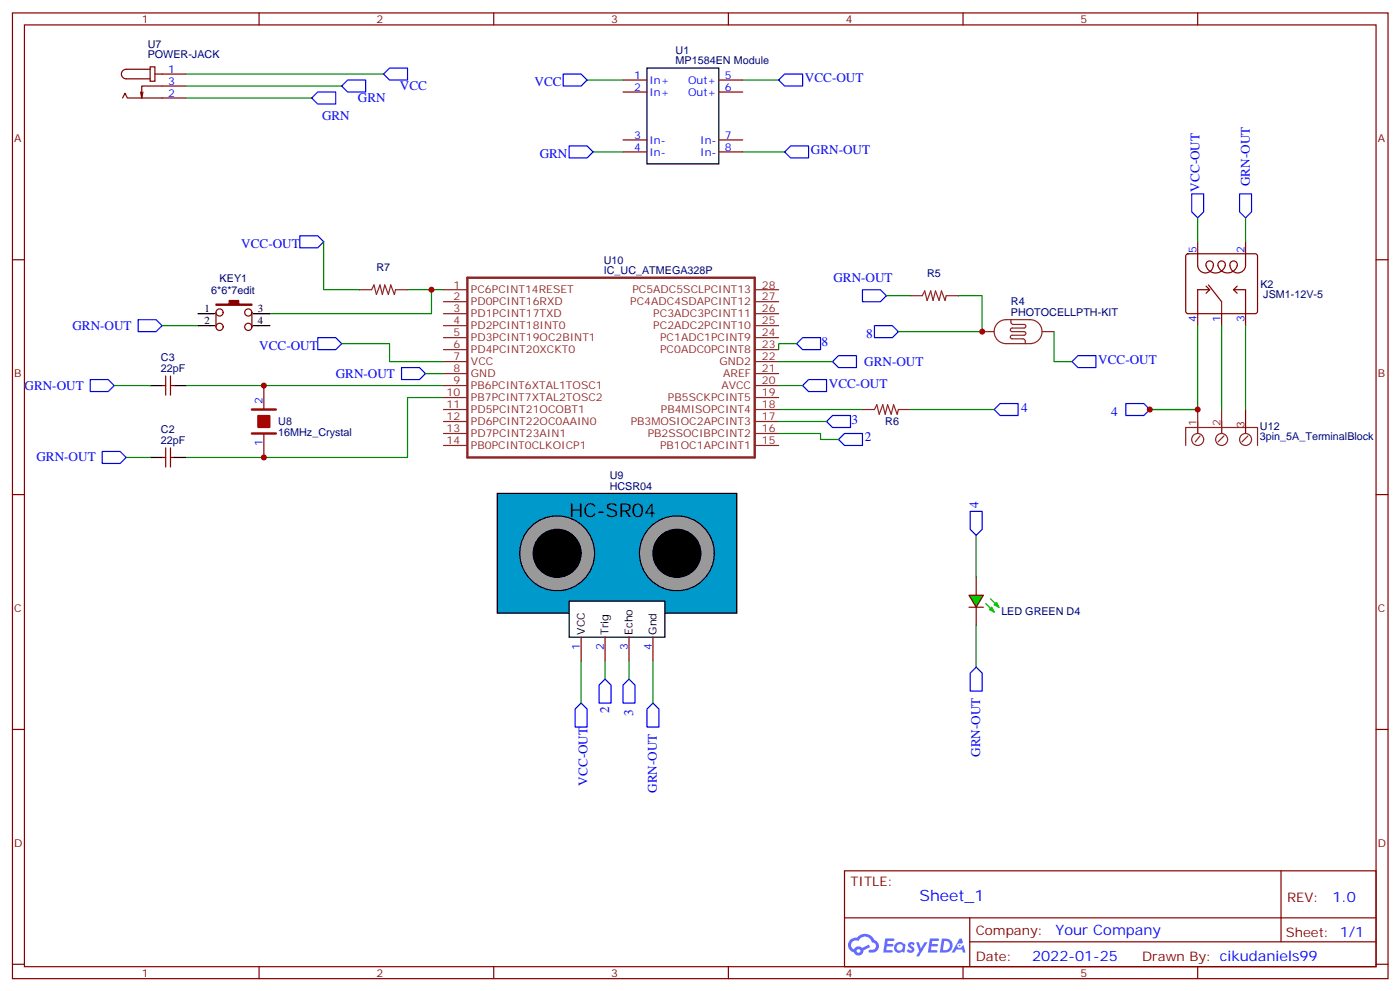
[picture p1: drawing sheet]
<svg xmlns="http://www.w3.org/2000/svg" width="413mm" height="292mm" viewBox="0 0 413 292" stroke-linecap="round" stroke-linejoin="round" font-family="sans-serif">
<path d="M190.6 20h21.2v28.3h-21.2zM44.2 113.5h3.6M51.3 113.5h3.5M44.2 134.7h3.6M51.3 134.7h3.5" fill="none" stroke="#000" stroke-width=".35"/>
<g fill="none" stroke="#870000" stroke-width=".35">
<path d="M44.2 19.7h1.4v4.2h-1.4zM36.1 28.9l.7-1.5 .7 1.5h17.3M42.1 27.1l-.3 1.8M44.2 20.4h-7a1.41 1.41 0 0 0-1.4 1.4 1.41 1.41 0 0 0 1.4 1.4h7M45.6 21.8h9.2M54.8 25.3h-13v3.6l-.4-1.8M183.6 23.6h7M183.6 27.1h7M211.8 23.6h7.1M211.8 27.1h7.1M183.6 41.2h7M183.6 44.7h7"/>
<path d="M211.8 41.2h7.1M211.8 44.7h7.1M349.6 74.9l.5-.2h19.8l.5 .2 .2 .5v16.3l-.3 .5-.4 .2h-19.8l-.5-.3-.2-.4v-16.3zM352.9 71.2v7a2.29 2.29 0 0 0 2.8 2.1 2.29 2.29 0 0 0 1.7-3 1.14 1.14 0 0 0-1.7-.2 1.14 1.14 0 0 0-.1 1.6 2.86 2.86 0 0 0 3.1 1.6 2.86 2.86 0 0 0 2.3-2.7 1.13 1.13 0 0 0-1.6-.6 1.13 1.13 0 0 0-.3 1.7 2.87 2.87 0 0 0 3.2 1.6 2.87 2.87 0 0 0 2.3-2.7 1.1 1.1 0 0 0-1.4-.7 1.1 1.1 0 0 0-.8 1.3 2.3 2.3 0 0 0 2.3 2.2 2.3 2.3 0 0 0 2.3-2.2v-7M355.4 84.2l1 1.1M356.1 83.9l3.9 4.9M356.4 85.3h-3.5v10.6M356.4 85.3l-1 1.1M360 92.4v3.5M363.5 85.3h3.5v10.6M363.5 85.3l1.1 1.1M364.6 84.2l-1.1 1.1"/>
<path d="M47.8 113.5h1M48.8 110.7v5.6M50.2 110.7v5.6M50.2 113.5h1.1M47.8 134.7h1M48.8 131.9v5.6M50.2 131.9v5.6M50.2 134.7h1.1M287.7 170v5.3M287.7 178.8v5.3"/>
</g>
<path d="M93.6 27.1h5.3v3.5h-5.3l-1.7-1.7zM102.4 23.6h5.3v3.5h-5.3l-1.7-1.8zM114.8 20h5.3v3.6h-5.3l-1.8-1.8zM165.9 21.8h5.3l1.8 1.8-1.8 1.7h-5.3zM229.4 23.6l1.8-1.8h5.3v3.5h-5.3zM167.7 43h5.3l1.8 1.7-1.8 1.8h-5.3zM231.2 44.7l1.8-1.7h5.3v3.5h-5.3z" fill="none" stroke="#00f" stroke-width=".35"/>
<path d="M54.8 28.9h37.1M54.8 25.3h45.9M54.8 21.8h58.2M173 23.6h10.6M218.9 23.6h10.5M174.8 44.7h8.8M218.9 44.7h12.3M120.1 85.3h10.6M127.1 85.3v7.1h-47.6M54.8 113.5h75.9M130.7 117.1h-10.6v17.6h-65.3M229.4 120.6h24.7" fill="none" stroke="#008700" stroke-width=".35"/>
<path d="M360 88.8v3.6" fill="none" stroke="#8c2424" stroke-width=".35"/>
<path d="M76 122.4h3.5v3.4h-3.5z" fill="#900" stroke="#900" stroke-width=".35"/>
<path d="M74.2 127.6h7.1M74.2 120.6h7.1" fill="none" stroke="#900" stroke-width=".71"/>
<path d="M77.8 113.5v7.1M77.8 127.6v7.1" fill="none" stroke="#900" stroke-width=".35"/>
<path d="M285.5 175.3h4.3l-2.1 3.5z" fill="#0c0" stroke="#870000" stroke-width=".35"/>
<path d="M290.5 177.7l2.4 2.5M291.9 176.3l2.5 2.5" fill="none" stroke="#0c0" stroke-width=".35"/>
<g fill="#0c0" stroke="#0c0" stroke-width=".35">
<path d="M291.5 179.5l.7-.7 .7 1.4z"/>
<path d="M292.9 178.1l.8-.7 .7 1.4z"/>
</g>
<g fill="none" stroke="#870000" stroke-width=".35">
<path d="M63.6 92v4.2M74.2 92v4.2M285.5 178.8h4.3"/>
<circle cx="64.7" cy="92" r="1.06"/>
<circle cx="64.7" cy="96.2" r="1.06"/>
<circle cx="73.2" cy="92" r="1.06"/>
<circle cx="73.2" cy="96.2" r="1.06"/>
</g>
<path d="M106 85.3h3.5l.7-1.4 .7 2.8 1.1-2.8 .7 2.8 .7-2.8 1 2.8 .7-2.8 1.1 2.8 .4-1.4h3.5M268.3 87.1h3.5l.7-1.4 .7 2.8 1-2.8 .8 2.8 .7-2.8 1 2.8 .7-2.8 1.1 2.8 .3-1.4h3.6M289.4 97.6h3.5M294 95.2a3.5 3.5 0 0 1 2.5-1.1h7a3.5 3.5 0 0 1 3.6 3.5 3.5 3.5 0 0 1-3.6 3.6h-7a3.5 3.5 0 0 1-3.3-2.2 3.5 3.5 0 0 1 .8-3.8zM297.9 94.1v1l.4 .4h3.5a.53 .53 0 0 1 .5 .6 .53 .53 0 0 1-.5 .5h-3.6a.53 .53 0 0 0-.5 .5 .53 .53 0 0 0 .5 .5h3.6a.53 .53 0 0 1 .5 .6 .53 .53 0 0 1-.5 .5h-3.6a.53 .53 0 0 0-.5 .5 .53 .53 0 0 0 .5 .6h3.5l.4 .4v1M307.1 97.6h3.5M254.1 120.6h3.6l.7-1.4 .7 2.8 1-2.8 .7 2.8 .7-2.8 1.1 2.8 .7-2.8 1.1 2.8 .3-1.4h3.6" fill="none" stroke="#8c2424" stroke-width=".35"/>
<path d="M58.3 92.4h5M58.3 95.9h5M74.6 92.4h4.9M74.6 95.9h4.9" fill="none" stroke="#000" stroke-width=".35"/>
<path d="M63.6 89.5h3.9v-1h2.8v1h3.9v.4h-10.6z" fill="#870000" stroke="#870000" stroke-width=".35"/>
<path d="M146.5 145.3h70.6v35.3h-70.6z" fill="#09c" stroke="#000" stroke-width=".35"/>
<circle cx="199.5" cy="162.9" r="11" fill="#999" stroke="#000" stroke-width=".35"/>
<path d="M167.7 177h28.2v10.6h-28.2z" fill="#fff" stroke="#000" stroke-width=".35"/>
<path d="M171.2 187.6v7.1M178.3 187.6v7.1M185.3 187.6v7.1M192.4 187.6v7.1" fill="none" stroke="#870000" stroke-width=".35"/>
<g fill="#000" stroke="#000" stroke-width=".35">
<circle cx="164.6" cy="162.5" r="7.1"/>
<circle cx="199.5" cy="162.9" r="7.1"/>
</g>
<circle cx="164.2" cy="162.9" r="11" fill="#999" stroke="#000" stroke-width=".35"/>
<circle cx="164.2" cy="162.9" r="7.1" fill="#000" stroke="#000" stroke-width=".35"/>
<path d="M137.7 81.8h84.7v52.9h-84.7z" fill="none" stroke="#8c2424" stroke-width=".71"/>
<g fill="none" stroke="#8c2424" stroke-width=".35">
<path d="M130.7 85.3h7M130.7 88.8h7M130.7 92.4h7M130.7 99.4h7M130.7 95.9h7M222.4 85.3h7M222.4 88.8h7M222.4 92.4h7M222.4 99.4h7M222.4 95.9h7M130.7 102.9h7M130.7 106.5h7"/>
<path d="M130.7 110h7M130.7 113.5h7M130.7 117.1h7M222.4 102.9h7M222.4 106.5h7M222.4 110h7M222.4 113.5h7M222.4 117.1h7M130.7 120.6h7M130.7 124.1h7M130.7 127.6h7M130.7 131.2h7"/>
<path d="M222.4 120.6h7M222.4 124.1h7M222.4 127.6h7M222.4 131.2h7"/>
</g>
<g fill="none" stroke="#870000" stroke-width=".35">
<path d="M3.7 3.8h405.3v284.3h-405.3zM7.2 7.3h398.3v277.3h-398.3zM76.3 3.8v3.5M145.5 3.8v3.5M214.6 3.8v3.5M283.8 3.8v3.5M352.9 3.8v3.5M3.7 76.5h3.5M405.5 76.5h3.5M3.7 145.6h3.5M405.5 145.6h3.5M3.7 214.8h3.5"/>
<path d="M405.5 214.8h3.5M248.8 256.4h156.7v28.2h-156.7zM377.5 256.4v20.9M248.9 270.2h156.5M285.8 277.3h119.6M285.8 270.2v14.2M3.7 283.9h3.5M76.3 284.6v3.5M145.5 284.6v3.5M214.6 284.6v3.5M283.8 284.6v3.5M352.9 284.6v3.5"/>
<path d="M405.5 283.9h3.5"/>
</g>
<g fill="#5487ff">
<path d="M267.8 277.6a1.22 1.22 0 0 1 1.8 .2l-.4 .6a.47 .47 0 0 0-.4-.4 .47 .47 0 0 0-.5 .2l.2 .2a1.14 1.14 0 0 1 .8 1.8 1.14 1.14 0 0 1-2 0l-.2-.2 .5-.6 .7 .5a.29 .29 0 0 0 .4-.3 .29 .29 0 0 0-.3-.3 1.04 1.04 0 0 1-.6-1.7z"/>
<path d="M260.8 276.3h2.4l.3 .2-.1 .5-1.8 .1-.2 .8h1.6l.3 .4-.4 .4h-1.6l-.1 1.1h1.7l.2 .3-.2 .3-2.7 .1z"/>
<path d="M274 276.3h2.3l.4 .2-.2 .5-1.8 .1-.1 .8h1.5l.3 .4-.3 .4h-1.6l-.2 1.1h1.7l.2 .3-.2 .3-2.6 .1z"/>
<path d="M282.7 276.3h.7l.4 1.3-.6 .3a.69 .69 0 0 0-1.1 .3 .69 .69 0 0 0 .5 .9 .69 .69 0 0 0 .9-.6l.4-.2 .6 2.2h-.8l-.2-.9h-1.7l-.5 .9h-.9z"/>
<path d="M270 277.4h.7l.7 1.8 1.1-1.8h.8l-2.5 4.2h-.9l1-1.5z"/>
<path d="M277.5 276.3l-.6 4.2h1.4a2.11 2.11 0 0 0 2.4-2.1 2.11 2.11 0 0 0-2.5-2.1zM278.2 277.1a1.39 1.39 0 0 1 1.7 1.4 1.39 1.39 0 0 1-1.8 1.3h-.2z"/>
<path d="M263.8 277.9a1.54 1.54 0 0 0 0 2.2 1.54 1.54 0 0 0 2.1 .1l.6 .3 .3-2.3-.1-.3h-.5a1.49 1.49 0 0 0-2.4 0zM264.1 278.9a.95 .95 0 0 1 1.9 0 .95 .95 0 0 1-1.9 0z"/>
<path d="M250.6 276.7a2.18 2.18 0 0 0 1 3.7 1.44 1.44 0 0 0 1.7 .9 1.44 1.44 0 0 0 1.1-1.4l2-1.1-.4-.7-1.9 1a1.47 1.47 0 0 0-2.5 .4 1.39 1.39 0 0 1-.6-1.9 1.39 1.39 0 0 1 2-.5 2.12 2.12 0 0 1 2.1-1.3 2.12 2.12 0 0 1 1.9 1.7 1.14 1.14 0 0 1 1.1 1.4 1.14 1.14 0 0 1-1.6 .7 .43 .43 0 0 0-.6 .4 .43 .43 0 0 0 .4 .5 1.98 1.98 0 0 0 2.6-1.2 1.98 1.98 0 0 0-1.3-2.6 3.1 3.1 0 0 0-5.2-.6l-.9 .1zM252.4 280a.55 .55 0 0 1 1.1 0 .55 .55 0 0 1-1.1 0z"/>
<circle cx="282.8" cy="278.4" r=".26"/>
</g>
<g fill="none" stroke="#00f" stroke-width=".35">
<path d="M351.2 57.1h3.5v5.3l-1.8 1.7-1.7-1.7zM365.3 57.1h3.5v5.3l-1.8 1.7-1.7-1.7zM88.3 69.4h5.3l1.8 1.8-1.8 1.8h-5.3zM40.7 94.1h5.3l1.8 1.8-1.8 1.7h-5.3zM93.6 99.4h5.3l1.8 1.8-1.8 1.7h-5.3zM254.1 85.3h5.3l1.8 1.8-1.8 1.7h-5.3zM257.7 95.9h5.3l1.7 1.7-1.7 1.8h-5.3zM26.6 111.8h5.3l1.8 1.7-1.8 1.8h-5.3zM118.3 108.2h5.3l1.8 1.8-1.8 1.8h-5.3zM234.7 101.2l1.8-1.8h5.3v3.5h-5.3zM236.5 113.5l1.8-1.7h5.3v3.5h-5.3zM245.3 106.5l1.8-1.8h5.3v3.5h-5.3z"/>
<path d="M294.7 118.8h5.3v3.5h-5.3l-1.8-1.7zM317.6 104.7h5.3v3.5h-5.3l-1.7-1.7zM331.8 118.8h5.2l1.8 1.8-1.8 1.7h-5.2zM30.1 132.9h5.3l1.8 1.8-1.8 1.8h-5.3zM243.6 124.1l1.7-1.8h5.3v3.6h-5.3zM247.1 129.4l1.7-1.8h5.3v3.6h-5.3zM285.9 150.6h3.5v5.3l-1.7 1.7-1.8-1.7zM287.7 196.4l1.7 1.8v5.3h-3.5v-5.3zM171.2 207l1.8 1.8v5.3h-3.5v-5.3zM176.5 201.7l1.8-1.7 1.8 1.7v5.3h-3.6zM183.6 201.7l1.7-1.7 1.8 1.7v5.3h-3.5zM192.4 207l1.8 1.8v5.3h-3.6v-5.3z"/>
</g>
<g fill="none" stroke="#008700" stroke-width=".35">
<path d="M95.4 71.2v14.1h10.6M352.9 64.1v7.1M367 64.1v7.1M47.8 95.9h10.5M261.2 87.1h7.1M282.4 87.1h7v10.5h-24.7M310.6 97.6v8.9h5.3M352.9 95.9v24.7h-14.1h14.1M360 95.9v24.7M367 95.9v24.7M33.7 113.5h10.5M100.7 101.2h14.1v5.3h15.9"/>
<path d="M125.4 110h5.3M229.4 113.5h7.1M229.4 106.5h15.9M234.7 101.2h-5.3v1.7M37.2 134.7h7M229.4 127.6h12.4v1.8h5.3M229.4 124.1h14.2M268.3 120.6h24.6M287.7 157.6v12.4M171.2 194.7v12.3M178.3 194.7v5.3M185.3 194.7v5.3"/>
<path d="M192.4 194.7v12.3M287.7 184.1v12.3"/>
</g>
<g fill="none" stroke="#8c2424" stroke-width=".35">
<path d="M349.4 131.2v-5.3h21.2v5.3M352.9 120.6v7M353.6 128.3l-1.4 1.8M360 120.6v7M360.7 128.3l-1.8 1.8M367.7 128.3l-1.7 1.8"/>
<circle cx="352.9" cy="129.4" r="1.76"/>
<circle cx="360" cy="129.4" r="1.76"/>
<circle cx="367" cy="129.4" r="1.76"/>
</g>
<path d="M367 120.6v7" fill="none" stroke="#870000" stroke-width=".35"/>
<g fill="#c00">
<circle cx="127.1" cy="85.3" r=".88"/>
<circle cx="77.8" cy="134.7" r=".88"/>
<circle cx="77.8" cy="113.5" r=".88"/>
<circle cx="289.4" cy="97.6" r=".88"/>
<circle cx="352.9" cy="120.6" r=".88"/>
<circle cx="338.8" cy="120.6" r=".88"/>
</g>
<text font-size="5.6" x="167.7" y="152.3">HC-SR04</text>
<text font-size="4.6" fill="#00f" x="270.9" y="265.4">Sheet_1</text>
<g font-size="4.2" fill="#00f">
<text x="392.6" y="265.7">1.0</text>
<text x="311" y="275.2">Your Company</text>
<text x="304.1" y="283">2022-01-25</text>
</g>
<g font-size="3.9" fill="#00f">
<text x="117.8" y="26.5">VCC</text>
<text x="157.5" y="25.3">VCC</text>
<text x="237.2" y="24.2">VCC-OUT</text>
<text x="94.9" y="35.3">GRN</text>
<text x="105.5" y="30">GRN</text>
<text x="159" y="46.5">GRN</text>
<text x="239" y="45.3">GRN-OUT</text>
<text x="353.5" y="56.4" transform="rotate(-90 353.5 56.4)">VCC-OUT</text>
<text x="368.3" y="54.8" transform="rotate(-90 368.3 54.8)">GRN-OUT</text>
<text x="71.1" y="73.1">VCC-OUT</text>
<text x="245.6" y="83">GRN-OUT</text>
<text x="21.3" y="97">GRN-OUT</text>
<text x="242.1" y="101.9">8</text>
<text x="255.2" y="99.4">8</text>
<text x="76.4" y="103.1">VCC-OUT</text>
<text x="254.7" y="107.8">GRN-OUT</text>
<text x="323.6" y="107.1">VCC-OUT</text>
<text x="98.9" y="111.2">GRN-OUT</text>
<text x="7.2" y="114.7">GRN-OUT</text>
<text x="244.2" y="114.1">VCC-OUT</text>
<text x="250.9" y="124.8">3</text>
<text x="300.9" y="121.3">4</text>
<text x="327.5" y="122.3">4</text>
<text x="254.8" y="130">2</text>
<text x="10.7" y="135.9">GRN-OUT</text>
<text x="288.4" y="149.7" transform="rotate(-90 288.4 149.7)">4</text>
<text x="179.5" y="210" transform="rotate(-90 179.5 210)">2</text>
<text x="186.6" y="210.8" transform="rotate(-90 186.6 210.8)">3</text>
<text x="288.8" y="222.9" transform="rotate(-90 288.8 222.9)">GRN-OUT</text>
<text x="173.1" y="231.3" transform="rotate(-90 173.1 231.3)">VCC-OUT</text>
<text x="193.6" y="233.4" transform="rotate(-90 193.6 233.4)">GRN-OUT</text>
</g>
<g font-size="3.9" fill="#800">
<text x="250.6" y="261">TITLE:</text>
<text x="379.2" y="265.7">REV:</text>
<text x="287.5" y="275.2">Company:</text>
<text x="378.9" y="275.8">Sheet: 1/1</text>
<text x="287.5" y="282.9">Date:</text>
<text x="336.6" y="282.9">Drawn By: cikudaniels99</text>
</g>
<g font-size="3.2" fill="#800">
<text x="41.8" y="6.8">1</text>
<text x="110.9" y="6.8">2</text>
<text x="180.1" y="6.8">3</text>
<text x="249.2" y="6.8">4</text>
<text x="318.3" y="6.8">5</text>
<text x="4.2" y="41.9">A</text>
<text x="406" y="41.9">A</text>
<text x="4.2" y="111.1">B</text>
<text x="406" y="111.1">B</text>
<text x="4.2" y="180.2">C</text>
<text x="406" y="180.2">C</text>
<text x="4.2" y="249.3">D</text>
<text x="406" y="249.3">D</text>
<text x="41.8" y="287.6">1</text>
<text x="110.9" y="287.6">2</text>
<text x="180.1" y="287.6">3</text>
<text x="249.2" y="287.6">4</text>
<text x="318.3" y="287.6">5</text>
</g>
<g font-size="3.2" fill="#000080">
<text x="43.5" y="17.1">POWER-JACK</text>
<text x="43.5" y="14.2">U7</text>
<text x="199.1" y="15.9">U1</text>
<text x="199.1" y="18.9">MP1584EN Module</text>
<text x="177.9" y="77.7">U10</text>
<text x="64.7" y="83">KEY1</text>
<text x="110.9" y="79.7">R7</text>
<text x="177.9" y="80.6">IC_UC_ATMEGA328P</text>
<text x="273.2" y="81.4">R5</text>
<text x="62.2" y="86.5">6*6*7edit</text>
<text x="297.9" y="89.9">R4</text>
<text x="371.4" y="84.7">K2</text>
<text x="372.3" y="87.7">JSM1-12V-5</text>
<text x="297.9" y="93.1">PHOTOCELLPTH-KIT</text>
<text x="47.4" y="106.4">C3</text>
<text x="47.4" y="109.6">22pF</text>
<text x="82" y="125.2">U8</text>
<text x="260.9" y="125.2">R6</text>
<text x="47.4" y="130.8">22pF</text>
<text x="47.4" y="127.6">C2</text>
<text x="82" y="128.5">16MHz_Crystal</text>
<text x="371.3" y="129.6">3pin_5A_TerminalBlock</text>
<text x="371.3" y="126.7">U12</text>
<text x="179.7" y="141.1">U9</text>
<text x="179.7" y="144.2">HCSR04</text>
<text x="295.1" y="181.1">LED GREEN D4</text>
</g>
<g font-size="3.2" fill="#00f">
<text x="49.5" y="21.4">1</text>
<text x="186.9" y="23.2">1</text>
<text x="213.6" y="23.2">5</text>
<text x="49.5" y="28.5">2</text>
<text x="49.5" y="25">3</text>
<text x="186.9" y="26.7">2</text>
<text x="191.3" y="24.6">In+</text>
<text x="191.3" y="28.2">In+</text>
<text x="202.7" y="24.6">Out+</text>
<text x="202.7" y="28.2">Out+</text>
<text x="213.6" y="26.7">6</text>
<text x="186.9" y="40.9">3</text>
<text x="213.6" y="40.9">7</text>
<text x="186.9" y="44.4">4</text>
<text x="191.3" y="42.3">In-</text>
<text x="191.3" y="45.8">In-</text>
<text x="206.3" y="42.3">In-</text>
<text x="206.3" y="45.8">In-</text>
<text x="213.6" y="44.4">8</text>
<text x="352.6" y="74.4" transform="rotate(-90 352.6 74.4)">5</text>
<text x="366.7" y="74.4" transform="rotate(-90 366.7 74.4)">2</text>
<text x="352.6" y="94.7" transform="rotate(-90 352.6 94.7)">4</text>
<text x="359.6" y="94.7" transform="rotate(-90 359.6 94.7)">1</text>
<text x="366.7" y="94.7" transform="rotate(-90 366.7 94.7)">3</text>
<text x="77.4" y="118.8" transform="rotate(-90 77.4 118.8)">2</text>
<text x="77.4" y="131.4" transform="rotate(-90 77.4 131.4)">1</text>
<text x="170.9" y="191.4" transform="rotate(-90 170.9 191.4)">1</text>
<text x="177.9" y="191.4" transform="rotate(-90 177.9 191.4)">2</text>
<text x="185" y="191.4" transform="rotate(-90 185 191.4)">3</text>
<text x="192.1" y="191.4" transform="rotate(-90 192.1 191.4)">4</text>
</g>
<g font-size="3.2" fill="#8d2323">
<text x="133.6" y="84.9">1</text>
<text x="133.6" y="88.5">2</text>
<text x="138.8" y="86.4">PC6PCINT14RESET</text>
<text x="138.8" y="89.9">PD0PCINT16RXD</text>
<text x="185.7" y="89.9">PC4ADC4SDAPCINT12</text>
<text x="186.4" y="86.4">PC5ADC5SCLPCINT13</text>
<text x="224.5" y="88.5">27</text>
<text x="224.5" y="84.9">28</text>
<text x="133.6" y="92">3</text>
<text x="133.6" y="95.5">4</text>
<text x="138.8" y="93.4">PD1PCINT17TXD</text>
<text x="192.5" y="93.4">PC3ADC3PCINT11</text>
<text x="224.5" y="95.5">25</text>
<text x="224.5" y="92">26</text>
<text x="133.6" y="99.1">5</text>
<text x="138.8" y="100.5">PD3PCINT19OC2BINT1</text>
<text x="138.8" y="96.9">PD2PCINT18INT0</text>
<text x="192.5" y="96.9">PC2ADC2PCINT10</text>
<text x="194.5" y="100.5">PC1ADC1PCINT9</text>
<text x="224.5" y="99.1">24</text>
<text x="133.6" y="102.6">6</text>
<text x="133.6" y="106.1">7</text>
<text x="138.8" y="104">PD4PCINT20XCKT0</text>
<text x="138.8" y="107.5">VCC</text>
<text x="194.5" y="104">PC0ADC0PCINT8</text>
<text x="212" y="107.5">GND2</text>
<text x="224.5" y="106.1">22</text>
<text x="224.5" y="102.6">23</text>
<text x="133.6" y="109.6">8</text>
<text x="133.6" y="113.2">9</text>
<text x="138.8" y="111.1">GND</text>
<text x="213.1" y="111.1">AREF</text>
<text x="224.5" y="109.6">21</text>
<text x="224.5" y="113.2">20</text>
<text x="131.6" y="116.7">10</text>
<text x="138.8" y="114.6">PB6PCINT6XTAL1TOSC1</text>
<text x="138.8" y="118.1">PB7PCINT7XTAL2TOSC2</text>
<text x="196.8" y="118.1">PB5SCKPCINT5</text>
<text x="212.6" y="114.6">AVCC</text>
<text x="224.5" y="116.7">19</text>
<text x="131.6" y="120.2">11</text>
<text x="131.6" y="123.8">12</text>
<text x="138.8" y="121.6">PD5PCINT21OCOBT1</text>
<text x="138.8" y="125.2">PD6PCINT22OC0AAIN0</text>
<text x="185.8" y="125.2">PB3MOSIOC2APCINT3</text>
<text x="194.7" y="121.6">PB4MISOPCINT4</text>
<text x="224.5" y="123.8">17</text>
<text x="224.5" y="120.2">18</text>
<text x="352.6" y="125.5" transform="rotate(-90 352.6 125.5)">1</text>
<text x="359.6" y="125.5" transform="rotate(-90 359.6 125.5)">2</text>
<text x="131.6" y="127.3">13</text>
<text x="131.6" y="130.8">14</text>
<text x="138.8" y="128.7">PD7PCINT23AIN1</text>
<text x="190.9" y="128.7">PB2SSOCIBPCINT2</text>
<text x="224.5" y="130.8">15</text>
<text x="224.5" y="127.3">16</text>
<text x="138.8" y="132.2">PB0PCINT0CLKOICP1</text>
<text x="194.5" y="132.2">PB1OC1APCINT1</text>
</g>
<g font-size="3.2">
<text x="60.3" y="92">1</text>
<text x="60.3" y="95.5">2</text>
<text x="76" y="92">3</text>
<text x="76" y="95.5">4</text>
<text x="172.3" y="186.9" transform="rotate(-90 172.3 186.9)">VCC</text>
<text x="179.4" y="186.9" transform="rotate(-90 179.4 186.9)">Trig</text>
<text x="186.4" y="186.9" transform="rotate(-90 186.4 186.9)">Echo</text>
<text x="193.5" y="186.9" transform="rotate(-90 193.5 186.9)">Gnd</text>
</g>
<text font-size="3.2" fill="#900" x="366.7" y="125.9" transform="rotate(-90 366.7 125.9)">3</text>
</svg>
